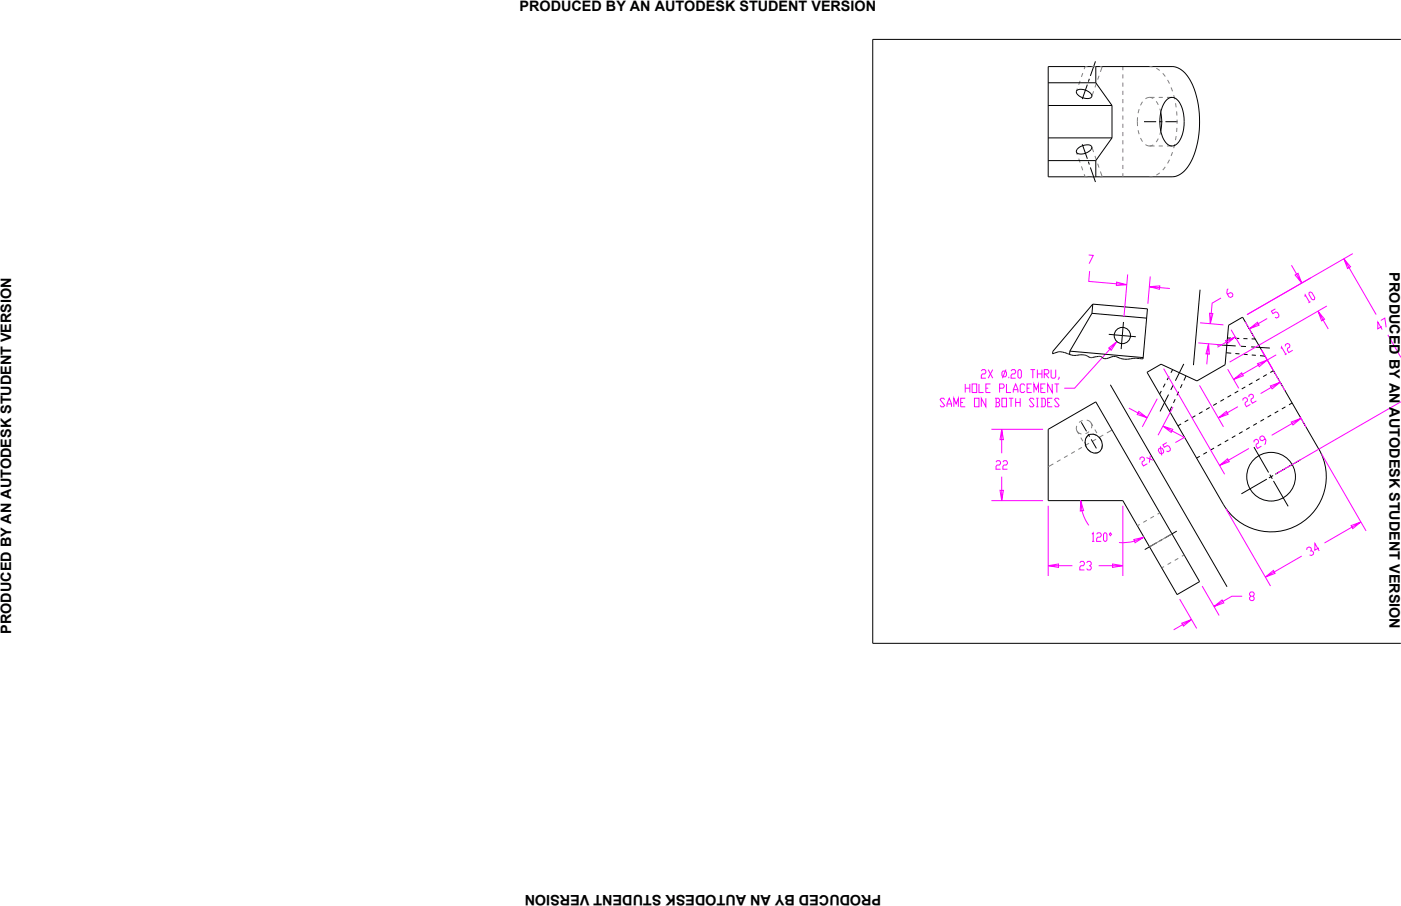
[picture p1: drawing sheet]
<svg xmlns="http://www.w3.org/2000/svg" width="432mm" height="279mm" viewBox="0 0 432 279" stroke-linecap="round" stroke-linejoin="round" font-family="sans-serif">
<!-- layer: 0 -->
<g fill="none" stroke="#000" stroke-width=".31">
<path d="M431.8 12.1h-162.8v186.3h162.8M323.1 20.5h38.1a7.2 7.2 0 0 1 5.8 4.6 29.7 29.7 0 0 1-.3 25.4 6.9 6.9 0 0 1-5.5 4h-38.1zM323.1 32.5h19.6M323.1 25.5h14.6M337.7 20.5v5M337.7 25.5l5 7M342.7 32.5v10M357.8 34.7a13.9 13.9 0 0 1 0 5.7M359.7 30.7a2.36 2.36 0 0 1 3.8 .8 12.5 12.5 0 0 1-.3 12.5 2.37 2.37 0 0 1-4.2-.5 12.5 12.5 0 0 1 .3-12.4zM323.1 49.5h14.6M323.1 42.5h19.6M337.7 49.5v5"/>
<path d="M342.7 42.5l-5 7M336.5 96.6l-6.8 11.7M336.5 96.6l16.9 1.5M336.8 93.8l-12.3 14.6-.1 .7a6.2 6.2 0 0 1 5.9 .4h1.9a4.8 4.8 0 0 1 3.9 .8h.3a3.6 3.6 0 0 1 3.4 0 1.61 1.61 0 0 0 1.9 .1 3.3 3.3 0 0 1 3.7 .1l2.1 .3a11.2 11.2 0 0 1 4.8-.1M336.8 93.8l-.3 2.8M336.8 93.8l16.9 1.5-1.4 15.4M329.7 108.3l-.1 1M329.7 108.3l22.6 2M352.3 110.7h.1M323.1 132.4l14.6-8.5 32 55.5-6.9 4-16.7-29h-23z"/>
</g>
<!-- layer: DEFAULT_2 -->
<g fill="none" stroke="#808080" stroke-width=".31">
<path d="M346.1 20.5v1.2M346.1 22.9v1.3M346.1 25.5v1.2M346.1 28v1.3M346.1 30.5v1.3M346.1 33.1v1.3M346.1 35.6v1.3M346.1 38.2v1.2M350.6 36.2v2.7M351.1 33.7l-.3 1.2M352.1 31.4l-.6 1.1M354.3 20.5l.9 .1"/>
<path d="M354.3 30l-1.3 .5M354.3 30l1.1 .4M354.3 30h1.6M356.3 31.2l.7 1.1M356.4 21.1l1 .6M357.1 30h1.3M357.5 33.5l.3 1.2M358.4 22.6l.8 1M359.7 30h1.5M359.9 24.7l.5 1.1M360.9 27l.5 1.2M361.7 29.4l.4 1.2"/>
<path d="M362.3 31.8l.2 1.3M362.6 34.4l.1 1.2M362.7 39.4l-.1 1.3M362.8 36.9v1.3M346.1 40.7v1.3M346.1 43.2v1.3M346.1 45.8v1.3M346.1 48.3v1.3M346.1 50.9v1.2M346.1 53.4v1.1M350.8 40.2l.3 1.2M351.5 42.6l.6 1.1"/>
<path d="M353 44.6l1.3 .4M354.3 45h1.6M355.2 54.4l-.9 .1M355.4 44.7l-1.1 .3M357 42.7l-.7 1.1M357.1 45h1.3M357.4 53.3l-1 .7M357.8 40.4l-.3 1.2M359.2 51.5l-.8 1M359.7 45h1.5M360.4 49.3l-.5 1.1M361.4 46.9l-.5 1.2"/>
<path d="M362.1 44.5l-.4 1.2M362.5 42l-.2 1.2M331.3 139.2l-1.1 .7M333.5 138l-1.1 .6M335.6 136.7l-1.1 .6M337.8 135.4l-1.1 .7M340 134.2l-1.1 .6M342.7 132.6l-1.6 .9M324.7 143l-1.6 1M326.9 141.8l-1.1 .6M329.1 140.5l-1.1 .6M355.7 159.2l-1.1 .6"/>
<path d="M357.5 158.1l-.7 .5M351.3 161.7l-.8 .4M353.5 160.5l-1.1 .6M358.8 174.7l-.7 .4M361 173.5l-1.1 .6M361.2 164.6l-6.9 4M363.2 172.2l-1.1 .6M365 171.1l-.7 .5"/>
</g>
<!-- layer: 02___PRT_ALL_AXES -->
<g fill="none" stroke="#808080" stroke-width=".31">
<path d="M332 27.3l-.2 .9M332.9 24.9l-.4 1.2M333.7 22.5l-.4 1.2M335.2 20.5h-.8l-.3 .8M336.4 20.5h1.3M337.1 28.2l-.6 1.6M337.9 25.8l-.4 1.2M338.7 23.4l-.4 1.2M339 20.5h.7l-.5 1.7M331.8 46.9l.2 .8M332.5 48.9l.4 1.2M333.3 51.3l.4 1.2"/>
<path d="M334.1 53.7l.3 .8h.8M336.4 54.5h1.3M336.5 45.3l.6 1.6M337.5 48.1l.4 1.2M338.3 50.5l.4 1.2M339.2 52.9l.5 1.6h-.7M331.9 131.3l-.2 .8 .3 .8M332 132.9l.6 .7 .7 .2M332 132.9l.5 1M333.1 135l.7 1.1M333.7 129.7l-1.1 .6M334.4 137.2l.5 .9"/>
<path d="M334.4 136.3l.2 1.2M334.9 129.6l.8 .2 .6 .7M335.3 138.6l.9 .8M335.6 134.2l-.9 .9M335.7 133.1l-1.1 .6M336.3 130.5l.2 .6-.1 1M336.3 130.5l.5 .9M336.7 133.9l1.2 .4M337.4 132.5l.7 1.1M338.6 139.4l-1.2 .3M338.7 134.7l.5 .9M338.9 135l.6 1.1"/>
<path d="M339.7 137.3l-.3 1.2"/>
</g>
<g fill="none" stroke="#000" stroke-width=".31">
<path d="M337.6 18.9l-1.5 4.5M331.9 27.9a3.5 3.5 0 0 1 4.6 1.7 1.38 1.38 0 0 1-2 .7 2.72 2.72 0 0 1-2.7-2.1zM335.1 26.1l-1.5 4.5M335.7 24.3l-.3 .9M352.6 37.5h3.7M357.3 37.5h.9M359.2 37.5h3.7M332.2 45.8a3.6 3.6 0 0 1 4.2-.7 1.65 1.65 0 0 1-1.4 2 2.5 2.5 0 0 1-3.2-.2zM333.6 44.5l1.5 4.5M335.4 49.8l.3 1M336.1 51.6l1.5 4.5M346.3 99.3l-.8 8.4"/>
<path d="M341.7 103.1l8.4 .7M333.3 130.2l1.6 2.8M335.1 134.5a2.99 2.99 0 0 1 3.3 0 2.99 2.99 0 0 1 1.3 3 2.38 2.38 0 0 1-1.7 2.2 2.38 2.38 0 0 1-2.7-1.1 3.2 3.2 0 0 1-.2-4.1zM335.4 133.8l.4 .9M336.3 135.5l1.6 2.8M356.5 167.3l-3.7 2.2M358.2 166.4l-.8 .5M362.7 163.8l-3.7 2.1"/>
<circle cx="345.9" cy="103.5" r="2.51"/>
</g>
<!-- layer: Dimensions -->
<g fill="none" stroke="#f0f" stroke-width=".31">
<path d="M335.6 78.6l1.4 .2-1.3 2.5M416.9 78.2l-32.6 18.8M335.8 83.6l-.2 3.2 8.5 .7M347.6 84.6l-1.2 13.1M354.5 85.3l-.7 8.4M357.4 88.7l3.2 .3M369.9 99.5l7.2 .7M376.3 91.9l-2.7 1.6-.3 3.2M378.6 89.1l-.3 .2-.2 1.1 .7 1.1 .5 .2 .6-.3 .1-.6-.2-.4-.6-.2-.9 .6M383.8 99.2l2.8 5M390.5 98.2l-2.7 1.6M393.1 95.3l-1.2 .6 .4 .8 .9-.5 .5 .2 .5 .8-.1 .5-.6 .4-.5-.2"/>
<path d="M398 81.8l1.6 2.7M402.2 91.5l.1-.6 1.3 2.3M403.5 90.2l.3-.2 .5 .2 .9 1.6-.1 .5-.3 .2-.5-.2-.9-1.5zM403.9 93l-.6 .4M407.8 98.7l1.6 2.8M409 94.4l-30 17.3M415.8 82.5l8.3 14.5M425.6 98.8l1.2-.7 .4 2.8M297.5 118.4v2.7M297.5 119.7h1.4M298.9 118.4v2.7M299.6 118.4h1.4v2.7h-1.4z"/>
<path d="M301.7 118.4v2.7h1.4M302.5 114.4l.3-.4h.7l.3 .4v.5l-.3 .4h-.7l-.3 .5v.8h1.3M303.8 119.7h.8M304.6 114l1.4 2.6M305.3 118.4h-1.5v2.7h1.5M306 114l-1.4 2.6M308.1 119.7h1l.4-.4v-.4l-.4-.5h-1v2.7M309.1 114.4h.8l.3 .5v.9l-.3 .4h-.8l-.3-.4v-.9zM310 114l-1 2.6M310.2 118.4v2.7h1.4M310.9 116.2v.4M311.6 114.4l.4-.4h.7l.3 .4v.5l-.3 .4h-.7l-.4 .5v.8h1.4"/>
<path d="M314.1 114h.3l.4 .4v1.8l-.4 .4h-.3l-.4-.4v-1.8zM315.8 118.9l-.3-.5h-.7l-.4 .5v1.7l.4 .5h.7l.3-.5M316.5 119.7h.8M317.6 114h1.4M318 118.4h-1.5v2.7h1.5M318.3 114v2.6M319.7 114v2.6M319.7 115.3h1.4M320.8 119.7h.7M321.1 114v2.6M321.8 115.3h1.1l.4-.4v-.5l-.4-.4h-1.1v2.6M322.2 118.4h-1.4v2.7h1.4"/>
<path d="M322.2 115.3l1.1 1.3M324 114v2.2l.3 .4h.7l.4-.4v-2.2M324.3 118.4v2.7l-1.4-2.7v2.7M325 118.4h1.4M325.7 118.4v2.7M326.4 116.2v.4l-.3 .5M342.1 107.7l-10.9 12h-3.2M358.6 113.7l18.8 32.6M369.3 105.7l7.2 .7M369.7 118.9l7.4 12.7M372.2 109.2l-.3 3.2M378 105.5l-2.8 1.6"/>
<path d="M378.4 113.9l3.4 5.9M379.4 101.7l2.9 5M387.8 112.6l-4.9 2.8M388.8 107.8l7.3 12.8M391.8 119.5l-3.3 1.9M393.3 109.4l-2.7 1.6M394.9 107.5l.1-.5 1.3 2.3M396.1 106.8l.1-.5 .6-.4 .5 .2 .3 .4-.1 .6-.6 .3-.1 .6 .4 .7 1.2-.7M396.6 109.1l-.6 .3M425.9 100.7l-1.3 .7 .1-2.1 1.3 2.3M427.8 103.3l4 6.9M291.1 123.3l-.3-.5h-.7l-.3 .5 1.3 1.7-.3 .5h-.7l-.3-.5"/>
<path d="M291.9 125.5v-.9l.7-1.8 .7 1.8v.9M291.9 124.6h1.4M294 125.5v-2.7l.7 1.8 .7-1.8v2.7M296.1 124.1h.7M297.5 122.8h-1.4v2.7h1.4M300.3 122.8h1.4v2.7h-1.4zM303.8 122.8v2.7l-1.3-2.7v2.7M305.6 132.4h15.9M306.7 122.8h1l.4 .5v.4l-.4 .4M307 124.1h.7l.4 .5v.4l-.4 .5h-1M307 122.8v2.7M308.7 135.6v4.2"/>
<path d="M308.8 122.8h1.4v2.7h-1.4zM310.9 122.8h1.4M311.6 122.8v2.7M312.3 121.1v-.9l.7-1.8 .7 1.8v.9M312.3 120.2h1.4M313 124.1h1.4M313 122.8v2.7M314.4 122.8v2.7M318.7 121.1v-2.7l.7 1.8 .7-1.8v2.7M318.7 123.3l-.4-.5h-.7l-.3 .5 1.4 1.7-.4 .5h-.7l-.3-.5M319.4 125.5h.7M319.4 122.8h.7"/>
<path d="M319.7 122.8v2.7M320.8 122.8h1l.4 .5v1.7l-.4 .5h-1M321.1 122.8v2.7M322.9 124.1h.7M324.3 122.8h-1.4v2.7h1.4M326.4 123.3l-.3-.5h-.7l-.4 .5 1.4 1.7-.3 .5h-.7l-.4-.5M347.9 125.9l2.9 1.5M356.7 123l-4.6 8.6M357.1 138.5l.6-.4 .5 .2 .5 .8-.1 .5-.6 .4-.5-.2-.5-.8zM357.6 137.6l.5 2.8M359.6 136.5l-1.2 .7 .4 .7 1-.5 .5 .2 .4 .8-.1 .6-.6 .3-.5-.2M361.2 132.9l3.8 2-2.7 1.6"/>
<path d="M361.5 125.5l-4.6 8.7M381.5 125.4l-3.3 1.9M383.1 123.5v-.6l.7-.3 .5 .2 .2 .4-.1 .5-.6 .4-.1 .6 .5 .7 1.2-.7M384.9 122.4l.1-.5 .6-.4 .5 .2 .2 .4-.1 .6-.6 .3v.6l.4 .8 1.2-.7M384.9 138.3l-6.3 3.6M386.5 136.4v-.6l.7-.3 .5 .2 .2 .4-.1 .5-.6 .4-.1 .5 .5 .8 1.2-.7M390 135.4l-1 .5-.5-.2-.2-.4 .1-.5 .6-.4 .5 .2 .7 1.2-.2 1.1-.3 .2M398.2 130.6l-6.3 3.6M400.6 128.4l2 3.4M407.3 139.9l13.7 23.8M431.8 123.9l-38.7 22.3M305.6 154.4h15.9"/>
<path d="M307 142.5l.3-.4h.7l.4 .4v.5l-.4 .4h-.7l-.3 .4v.9h1.4M308.7 147v4.2M309.1 142.5l.3-.4h.8l.3 .4v.5l-.3 .4h-.8l-.3 .4v.9h1.4M323.1 156v21.6M333.5 157.5l.7 2.1 1.4 2.4M346.1 156v21.6M351.3 141.8l.1-.6 .6-.3 .5 .2 .2 .4v.5l-.7 .4v.5l.4 .8 1.2-.7M353.4 141.1l2.1 .8M354.6 140.4l-.4 2.3M377.8 156.9l13.8 23.8M326.2 174.5h4.3M332.8 173.6l.4-.5h.7l.3 .5v.4l-.3 .5h-.7l-.4 .4v.9h1.4"/>
<path d="M334.9 173.6l.4-.5h.7l.3 .5v.4l-.3 .5h-.4M336 174.5l.3 .4v.4l-.3 .5h-.7l-.4-.5M336.6 164.8l.3-.5v2.7M336.6 167h.7M338 164.8l.3-.5h.7l.4 .5v.4l-.4 .5h-.7l-.3 .4v.9h1.4M338.6 174.5h4.3M340.5 164.3h.3l.4 .5v1.7l-.4 .5h-.3l-.4-.5v-1.7zM342.2 164.3l.4 .5-.4 .4-.3-.4zM349.7 166.9l-2.1 .4h-2.7M401.2 171.5l-8.5 4.9M402.7 169.6l.1-.6 .6-.3 .6 .2 .2 .4-.1 .5-.3 .2M404.1 169.8l.5 .2 .3 .4-.1 .6-.6 .3-.6-.2"/>
<path d="M406.5 169l-1.3 .7 .1-2.1 1.3 2.3M416.7 162.6l-8.5 4.8M363.6 184.7l5.2 9.1M364.5 192.6l-2.8 1.6M370.5 180.7l5.3 9.1M382.8 183.9h-3.1l-2.8 1.6M385.5 183.9l-.4-.5v-.4l.4-.4h.7l.3 .4v.4l-.3 .5h-.7l-.4 .4v.5l.4 .4h.7l.3-.4v-.5l-.3-.4"/>
</g>
<!-- layer: 0 -->
<g fill="none" stroke="#f0f" stroke-width=".31">
<path d="M414.2 79.8l1.1 3 .9-.5-2-2.5 1.6 2.7M344.1 87.5l3.2 .3-3.2 .3v-1.1l3.2 .8M354.2 88.4l3.2 .8 .1-1-3.3 .2 3.2 .3M373.3 96.7l-.3 3.1-.2-3.2 1 .1-.8 3.1M387.8 99.8l-2.8 1.6 2.5-2 .6 .9-3.1 1.1M399.6 84.5l1.6 2.8-2-2.5 .9-.5 1.1 3M406.2 95.9l1.1 3.1 .9-.6-2-2.5 1.6 2.8M344.2 105.3l-2.5 2 .8 .7 1.7-2.7-2.1 2.4M372.5 106l-.8 3.1 1 .1-.2-3.2-.3 3.2M380.7 103.9l-3 1.2 .5 .9 2.5-2.1-2.7 1.6M382.9 115.4l-2.7 1.6 2.5-2 .5 .9-3 1.1M390.6 111l-3 1.1 .5 1 2.5-2.1-2.8 1.6"/>
<path d="M394.5 117.9l-3 1.1 .6 .9 2.4-2-2.7 1.6M308.7 132.4l-.5 3.2h1.1l-.6-3.2v3.2M350.8 127.4l2.8 1.4-3.1-1 .5-.9 2.6 1.9M358.4 131.4l2.6 2 .5-1-3.1-1 2.8 1.5M378.2 127.3l-2.7 1.6 2.5-2.1 .5 1-3 1.1M401 129l-3 1.2 .5 .9 2.5-2.1-2.8 1.6M308.7 151.2v3.2l-.5-3.2h1.1l-.6 3.2M333.1 154.4l-.1 3.2 1-.1-.9-3.1 .4 3.1M378.6 141.9l-2.7 1.6 2.5-2 .5 .9-3 1.1M323.1 174.5l3.1 .5v-1.1l-3.1 .6h3.1M342.9 174.5h3.2l-3.2 .5v-1.1l3.2 .6M352.6 165.7l-3.2 .7 .4 1 2.8-1.7-2.9 1.2"/>
<path d="M392.7 176.4l-2.7 1.6 2.5-2.1 .5 .9-3 1.2M419.4 161l-3 1.1 .5 .9 2.5-2-2.7 1.6M367.2 191.1l-3 1.1 .5 .9 2.5-2-2.7 1.5M376.9 185.5l-2.7 1.5 2.5-2 .5 .9-3 1.1"/>
</g>
<!-- layer: newview -->
<g fill="none" stroke="#000" stroke-width=".31">
<path d="M369.9 89.3l-2.1 23.3M342.2 118.7l36 62.3M406.5 138.5a17 17 0 0 1-6.2 23.2 17 17 0 0 1-23.3-6.2l-23.5-40.7 4.3-2.5 11.1 5.2 8.7-5 1.1-12.2 4.3-2.5 23.5 40.7"/>
<circle cx="391.8" cy="147" r="7.5"/>
</g>
<!-- layer: newhidden -->
<g fill="none" stroke="#000" stroke-width=".31">
<path d="M359.1 118.3l-.6 1.1M360.3 116.1l-.6 1.1M361.4 114l-.5 1M361.5 118.8l-.7 1.4M364.3 118.5l-.5 1.2M364.8 112.2l-2.5 5.2M365.5 115.9l-.6 1.4M375.1 106.3l5.8 .4M377.9 108.8l1.6 .1M378.3 104.2l1.1 .1M380.7 104.3l1.3 .1M380.7 109l1.3 .1"/>
<path d="M382.4 106.8l1.6 .1M383.2 104.4l1.3 .1M383.3 109.2l1.2 .2M383.8 119.3l-1.1 .7M385.6 107l5.8 .3M385.8 104.5h1.1M385.8 109.5l1.3 .1M386 118l-1.1 .7M388.2 116.8l-1.1 .6M388.3 109.7l1.6 .1M390.4 115.5l-1.1 .6M392.5 114.3l-1 .6"/>
<path d="M357.9 120.6l-.5 .9M360.2 121.7l-2.7 5.2M361.1 125.4l-.6 1.4M362.2 123.1l-.5 1.1M363.3 120.8l-.6 1.1M364 130.7l-.9 .6M366.2 129.5l-1.1 .6M368.4 128.2l-1.1 .6M370.6 126.9l-1.1 .7M372 139.4l-1.1 .7M372.8 125.7l-1.1 .6M374.2 138.2l-1.1 .6"/>
<path d="M375 124.4l-1.1 .6M376.4 136.9l-1.1 .6M377.2 123.1l-1.1 .7M378.6 135.6l-1.1 .7M379.4 121.9l-1.1 .6M380.8 134.4l-1.1 .6M381.6 120.6l-1.1 .6M383 133.1l-1.1 .6M385.2 131.8l-1.1 .7M386.5 137.9l4.5 7.8M387.4 130.6l-1.1 .6M389.6 129.3l-1.1 .6"/>
<path d="M391.8 128l-1.1 .7M394 126.7l-1.1 .7M396.2 125.5l-1.1 .6M398.3 124.3l-1 .5M369.8 140.7l-1 .6M390.4 147.8l-7.8 4.5M391.4 146.4l.7 1.3M392.4 146.6l-1.3 .8M392.5 148.3l4.5 7.8M400.9 141.8l-7.9 4.5"/>
</g>
<g font-size="4.4">
<text x="160.1" y="3.5">PRODUCED BY AN AUTODESK STUDENT VERSION</text>
<text x="428.3" y="84" transform="rotate(90 428.3 84)">PRODUCED BY AN AUTODESK STUDENT VERSION</text>
<text x="3.5" y="195.5" transform="rotate(-90 3.5 195.5)">PRODUCED BY AN AUTODESK STUDENT VERSION</text>
<text x="271.6" y="275.9" transform="rotate(-180 271.6 275.9)">PRODUCED BY AN AUTODESK STUDENT VERSION</text>
</g>
</svg>
